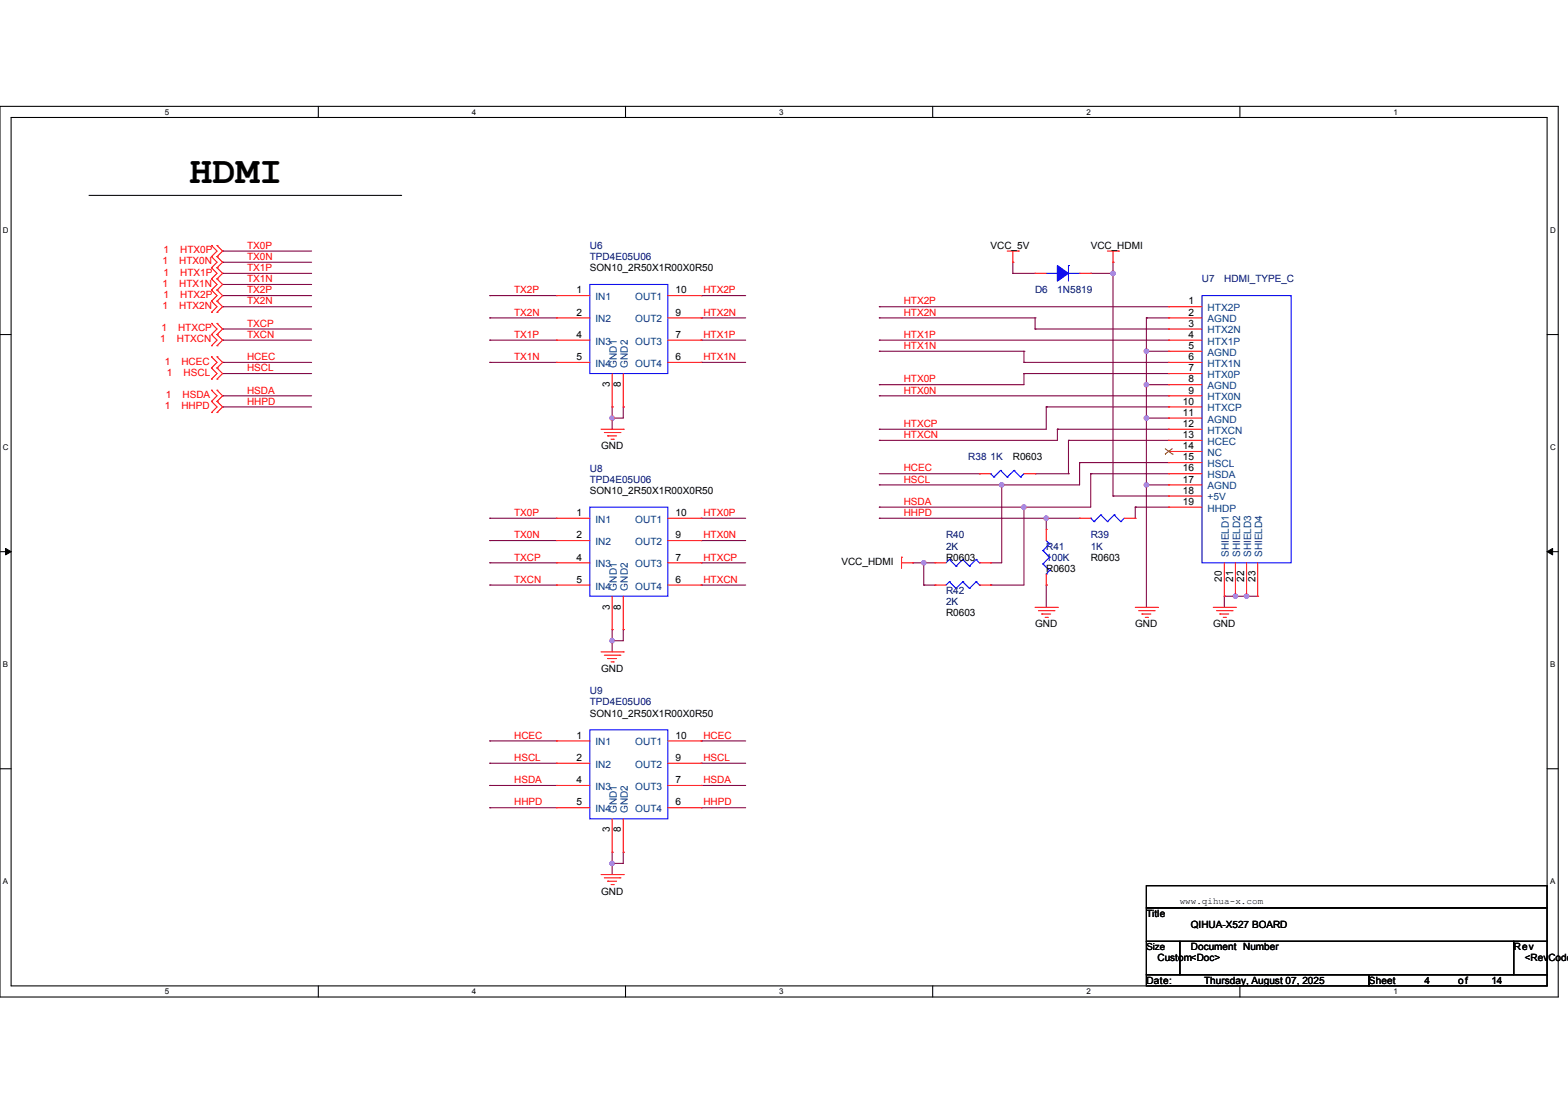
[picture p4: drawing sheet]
<svg xmlns="http://www.w3.org/2000/svg" width="297mm" height="210mm" viewBox="0 0 297 210" stroke-linecap="round" stroke-linejoin="round" font-family="sans-serif">
<path d="M0 20.1h295.1v168.7h-295.1zM2.1 22.2h290.9v164.5h-290.9z" fill="none" stroke="#000" stroke-width=".2"/>
<g fill="#fff">
<path d="M31.2 20.4h.8v1.6h-.8z"/>
<path d="M31.2 186.9h.8v1.7h-.8z"/>
</g>
<path d="M60.3 20.1v2.1M60.3 186.7v2.1" fill="none" stroke="#000" stroke-width=".2"/>
<g fill="#fff">
<path d="M89.4 20.4h.8v1.6h-.8z"/>
<path d="M89.4 186.9h.8v1.7h-.8z"/>
</g>
<path d="M118.5 20.1v2.1M118.5 186.7v2.1" fill="none" stroke="#000" stroke-width=".2"/>
<g fill="#fff">
<path d="M147.6 20.4h.8v1.6h-.8z"/>
<path d="M147.6 186.9h.8v1.7h-.8z"/>
</g>
<path d="M176.7 20.1v2.1M176.7 186.7v2.1" fill="none" stroke="#000" stroke-width=".2"/>
<g fill="#fff">
<path d="M205.8 20.4h.8v1.6h-.8z"/>
<path d="M205.8 186.9h.8v1.7h-.8z"/>
</g>
<path d="M234.9 20.1v2.1M234.9 186.7v2.1" fill="none" stroke="#000" stroke-width=".2"/>
<g fill="#fff">
<path d="M263.9 20.4h.9v1.6h-.9z"/>
<path d="M263.9 186.9h.9v1.7h-.9z"/>
<path d="M.5 42.8h1.1v1.7h-1.1z"/>
<path d="M293.6 42.8h1.1v1.7h-1.1z"/>
<path d="M.5 83.9h1.1v1.7h-1.1z"/>
<path d="M293.6 83.9h1.1v1.7h-1.1z"/>
</g>
<path d="M0 63.4h2.1M293 63.4h2.1" fill="none" stroke="#000" stroke-width=".2"/>
<g fill="#fff">
<path d="M.5 125h1v1.7h-1z"/>
<path d="M293.6 125h1v1.7h-1z"/>
</g>
<path d="M0 104.5h2.1M293 104.5h2.1" fill="none" stroke="#000" stroke-width=".2"/>
<path d="M1.1 103.9l1 .6-1 .6zM293 104.5l1.1-.6v1.2z" fill="#000" stroke="#000" stroke-width=".19"/>
<g fill="#fff">
<path d="M.5 166.1h1v1.7h-1z"/>
<path d="M293.5 166.1h1.1v1.7h-1.1z"/>
</g>
<path d="M16.9 37h59M75.9 37h.1M0 145.6h2.1M293 145.6h2.1M217.1 167.7h75.9v4.2h-75.9zM217.1 171.9h75.9v6.4h-75.9zM217.1 178.3h6.4v6.3h-6.4zM223.5 178.3h63.2v6.3h-63.2zM286.7 178.3h6.3v6.3h-6.3zM217.1 184.6h42.2v2.1h-42.2zM259.3 184.6h33.7v2.1h-33.7z" fill="none" stroke="#000" stroke-width=".2"/>
<g fill="none" stroke="#800040" stroke-width=".2">
<path d="M42.2 47.5h.1M42.2 51.8h.1M42.2 56h.1M42.2 53.9h.1M42.2 58.1h.1M42.2 49.7h.1M42.2 47.5h16.8M42.2 51.8h16.8M42.2 56h16.8M42.2 53.9h16.8M42.2 58.1h16.8M42.2 49.7h16.8"/>
<path d="M92.8 56h.1M92.8 56h12.6M132.8 56h.1M132.8 56h8.4M166.5 58.1h.1M166.5 58.1h54.9M191.8 51.8h.1M191.8 49.7h.1M191.8 51.8h4.3M191.8 49.7v2.1M206.6 51.8h.1M206.6 51.8h4.2"/>
<path d="M210.8 51.8h.1M210.8 49.7h.1M210.8 49.7v44.2M42.2 70.7h.1M42.2 68.6h.1M42.2 75h.1M42.2 77.1h.1M42.2 62.3h.1M42.2 64.4h.1M42.2 70.7h16.8M42.2 68.6h16.8M42.2 75h16.8"/>
<path d="M42.2 77.1h16.8M42.2 62.3h16.8M42.2 64.4h16.8M92.8 60.2h.1M92.8 64.4h.1M92.8 68.6h.1M92.8 68.6h12.6M92.8 64.4h12.6M92.8 60.2h12.6M116 77.1h.1M116 79.2h.1M116 77.1v4.2"/>
<path d="M118.1 77.1h.1M118.1 77.1v2.1h-2.1M132.8 60.2h.1M132.8 64.4h.1M132.8 68.6h.1M132.8 68.6h8.4M132.8 64.4h8.4M132.8 60.2h8.4M166.5 60.2h.1M166.5 72.8h.1M166.5 66.5h.1M166.5 64.4h.1"/>
<path d="M166.5 75h.1M166.5 75h54.9M166.5 64.4h54.9M166.5 60.2h29.6M166.5 66.5h27.5M194 70.7h.1M194 66.5h.1M194 68.6h.1M194 70.7h27.4M194 68.6h27.4M194 66.5v2.1M194 70.7v2.1h-27.5"/>
<path d="M196.1 62.3h.1M196.1 60.2h.1M196.1 62.3h25.3M196.1 60.2v2.1M198.2 77.1h.1M198.2 77.1h23.2M198.2 77.1v4.2h-31.7M217.1 60.2h.1M217.1 79.2h.1M217.1 72.8h.1M217.1 66.5h.1M217.1 60.2h4.3"/>
<path d="M217.1 60.2v54.8M217.1 79.2h4.3M217.1 72.8h4.3M217.1 66.5h4.3M92.8 98.1h.1M92.8 98.1h12.6M132.8 98.1h.1M132.8 98.1h8.4M166.5 91.8h.1M166.5 96h.1M166.5 81.3h.1M166.5 83.4h.1"/>
<path d="M166.5 98.1h.1M166.5 89.7h19M166.5 98.1h38M185.5 89.7h.1M189.7 91.8h.1M189.7 91.8v14.8h-2.1M194 96h.1M194 96v14.8h-6.4M196.1 89.7h.1M196.1 89.7h6.3M198.2 98.1h.1M198.2 98.1v2.1"/>
<path d="M200.3 81.3h.1M200.3 81.3v2.1h-33.8M200.3 81.3h21.1M202.4 83.4h.1M202.4 89.7h.1M202.4 83.4h19M202.4 83.4v6.3M204.5 87.6h.1M204.5 87.6h16.9M204.5 87.6v4.2h-38M206.6 89.7h.1M206.6 89.7v6.3h-40.1"/>
<path d="M206.6 89.7h14.8M210.8 93.9h.1M210.8 93.9h10.6M215 96h.1M215 96h6.4M215 96v2.1M217.1 91.8h.1M217.1 91.8h4.3M92.8 102.4h.1M92.8 106.6h.1M92.8 110.8h.1M92.8 106.6h12.6"/>
<path d="M92.8 110.8h12.6M92.8 102.4h12.6M116 119.2h.1M116 119.2v4.2M118.1 119.2h.1M118.1 119.2v2.1h-2.1M132.8 106.6h.1M132.8 102.4h.1M132.8 110.8h.1M132.8 106.6h8.4M132.8 110.8h8.4M132.8 102.4h8.4"/>
<path d="M172.9 106.6h.1M172.9 106.6h4.2M175 110.8h.1M175 106.6h.1M175 110.8h2.1M175 106.6v4.2M187.6 106.6h.1M187.6 110.8h.1M198.2 110.8h.1M198.2 110.8v4.2M231.9 112.9h.1M231.9 112.9h6.3"/>
<path d="M231.9 112.9v2.1M234 112.9h.1M236.1 112.9h.1M116 121.3h.1M92.8 140.3h.1M92.8 148.7h.1M92.8 144.5h.1M92.8 153h.1M92.8 140.3h12.6M92.8 148.7h12.6M92.8 144.5h12.6M92.8 153h12.6"/>
<path d="M132.8 140.3h.1M132.8 148.7h.1M132.8 144.5h.1M132.8 153h.1M132.8 140.3h8.4M132.8 148.7h8.4M132.8 144.5h8.4M132.8 153h8.4M116 161.4h.1M116 163.5h.1M116 161.4v4.2M118.1 161.4h.1"/>
<path d="M118.1 161.4v2.1h-2.1"/>
</g>
<g fill="#f0f" stroke="#f0f" stroke-width=".2">
<circle cx="217.1" cy="66.5" r=".42"/>
<circle cx="217.1" cy="91.8" r=".41"/>
<circle cx="217.1" cy="72.8" r=".42"/>
<circle cx="234" cy="112.9" r=".42"/>
<circle cx="236.1" cy="112.9" r=".42"/>
<circle cx="198.2" cy="98.1" r=".42"/>
<circle cx="193.9" cy="96" r=".42"/>
<circle cx="189.7" cy="91.8" r=".42"/>
<circle cx="175" cy="106.6" r=".42"/>
<circle cx="210.8" cy="51.8" r=".42"/>
<circle cx="217.1" cy="79.2" r=".41"/>
<circle cx="115.9" cy="163.5" r=".42"/>
<circle cx="115.9" cy="121.3" r=".42"/>
<circle cx="115.9" cy="79.2" r=".42"/>
</g>
<g fill="none" stroke="#f00" stroke-width=".2">
<path d="M40.1 50.7h.1M40.1 52.8h.1M40.1 46.5h.1M40.1 48.6h.1M40.1 57h.1M40.1 59.1h.1M40.1 54.9h.1M40.1 50.7l1 1.1-1 1M40.1 46.5l1 1-1 1.1M40.1 57l1 1.1-1 1M40.1 48.6l1 1.1-1 1M40.1 52.8l1 1.1-1 1"/>
<path d="M40.1 54.9l1 1.1-1 1M41.1 52.8h.1M41.1 50.7h.1M41.1 48.6h.1M41.1 46.5h.1M41.1 59.1h.1M41.1 57h.1M41.1 54.9h.1M41.1 50.7l1.1 1.1-1.1 1M41.1 46.5l1.1 1-1.1 1.1M41.1 57l1.1 1.1-1.1 1M41.1 48.6l1.1 1.1-1.1 1"/>
<path d="M41.1 52.8l1.1 1.1-1.1 1M41.1 54.9l1.1 1.1-1.1 1M105.4 56h.1M105.4 56h6.3M126.5 56h6.3M132.8 56h.1M190.8 47.5h2.1M191.8 49.7h.1M191.8 47.5v2.2M192.9 47.5h.1M196.1 51.8h.1M196.1 51.8h2.1"/>
<path d="M204.5 51.8h2.1M206.6 51.8h.1M209.8 47.5h2.1M210.8 49.7h.1M210.8 47.5v2.2M211.9 47.5h.1M221.4 58.1h.1M221.4 58.1h6.3M40.1 67.6h.1M40.1 69.7h.1M40.1 71.8h.1M40.1 73.9h.1"/>
<path d="M40.1 76h.1M40.1 63.4h.1M40.1 65.5h.1M40.1 78.1h.1M40.1 61.2h.1M40.1 67.6l1 1-1 1.1M40.1 69.7l1 1-1 1.1M40.1 73.9l1 1.1-1 1M40.1 63.4l1 1-1 1.1M40.1 76l1 1.1-1 1M40.1 61.2l1 1.1-1 1.1M41.1 69.7h.1"/>
<path d="M41.1 67.6h.1M41.1 71.8h.1M41.1 76h.1M41.1 73.9h.1M41.1 65.5h.1M41.1 63.4h.1M41.1 78.1h.1M41.1 61.2h.1M41.1 67.6l1.1 1-1.1 1.1M41.1 69.7l1.1 1-1.1 1.1M41.1 73.9l1.1 1.1-1.1 1M41.1 63.4l1.1 1-1.1 1.1"/>
<path d="M41.1 76l1.1 1.1-1.1 1M41.1 61.2l1.1 1.1-1.1 1.1M105.4 60.2h.1M105.4 64.4h.1M105.4 68.6h.1M105.4 60.2h6.3M105.4 64.4h6.3M105.4 68.6h6.3M116 77.1h.1M116 70.7v6.4M118.1 77.1h.1M118.1 70.7v6.4"/>
<path d="M126.5 60.2h6.3M126.5 64.4h6.3M126.5 68.6h6.3M132.8 68.6h.1M132.8 64.4h.1M132.8 60.2h.1M221.4 60.2h.1M221.4 62.3h.1M221.4 64.4h.1M221.4 66.5h.1M221.4 68.6h.1M221.4 70.7h.1"/>
<path d="M221.4 72.8h.1M221.4 75h.1M221.4 77.1h.1M221.4 79.2h.1M221.4 60.2h6.3M221.4 62.3h6.3M221.4 64.4h6.3M221.4 66.5h6.3M221.4 68.6h6.3M221.4 70.7h6.3M221.4 72.8h6.3M221.4 75h6.3"/>
<path d="M221.4 77.1h6.3M221.4 79.2h6.3M105.4 98.1h.1M105.4 98.1h6.3M113.8 81.3h4.3M114.5 81.9h2.9M115.1 82.5h.1M115.1 82.5h1.7M115.7 83.2h.5M116.2 83.2h.1M117.4 81.9h.1M118.1 81.3h.1"/>
<path d="M126.5 98.1h6.3M132.8 98.1h.1M185.5 89.7h.1M185.5 89.7h2.1M194 89.7h2.1M196.1 89.7h.1M204.5 98.1h.1M204.5 98.1h2.1M212.9 98.1h2.1M215 98.1h.1M221.4 81.3h.1M221.4 83.4h.1"/>
<path d="M221.4 85.5h.1M221.4 87.6h.1M221.4 89.7h.1M221.4 91.8h.1M221.4 93.9h.1M221.4 96h.1M221.4 81.3h6.3M221.4 83.4h6.3M221.4 85.5h6.3M221.4 87.6h6.3M221.4 89.7h6.3M221.4 91.8h6.3"/>
<path d="M221.4 93.9h6.3M221.4 96h6.3M105.4 102.4h.1M105.4 106.6h.1M105.4 110.8h.1M105.4 106.6h6.3M105.4 110.8h6.3M105.4 102.4h6.3M116 119.2h.1M116 112.9v6.3M118.1 119.2h.1M118.1 112.9v6.3"/>
<path d="M126.5 106.6h6.3M126.5 110.8h6.3M126.5 102.4h6.3M132.8 110.8h.1M132.8 106.6h.1M132.8 102.4h.1M170.8 105.5h.1M170.8 106.6h2.1M170.8 105.5v2.1M172.9 106.6h.1M177.1 106.6h.1M177.1 110.8h.1"/>
<path d="M177.1 106.6h2.1M177.1 110.8h2.1M185.5 106.6h2.1M185.5 110.8h2.1M187.6 106.6h.1M187.6 110.8h.1M196.1 115h4.2M196.7 115.6h2.9M197.3 116.3h.1M197.3 116.3h1.7M198 116.9h.4M198.2 100.2h.1"/>
<path d="M198.2 110.8h.1M198.2 100.2v2.2M198.2 108.7v2.1M198.4 116.9h.1M199.6 115.6h.1M200.3 115h.1M215 115h4.3M215.7 115.6h2.9M216.3 116.3h.1M216.3 116.3h1.7M216.9 116.9h.4M217.3 116.9h.1"/>
<path d="M218.6 115.6h.1M219.3 115h.1M229.8 115h4.2M230.4 115.6h3M231.1 116.3h.1M231.1 116.3h1.6M231.7 116.9h.4M231.9 112.9h.1M231.9 106.6v6.3M232.1 116.9h.1M233.4 115.6h.1M234 115h.1"/>
<path d="M234 112.9h.1M234 106.6v6.3M236.1 112.9h.1M236.1 106.6v6.3M238.2 112.9h.1M238.2 106.6v6.3M113.8 123.4h4.3M114.5 124.1h2.9M115.1 124.7h.1M115.1 124.7h1.7M115.7 125.3h.5M116.2 125.3h.1"/>
<path d="M117.4 124.1h.1M118.1 123.4h.1M105.4 140.3h.1M105.4 144.5h.1M105.4 148.7h.1M105.4 153h.1M105.4 140.3h6.3M105.4 144.5h6.3M105.4 148.7h6.3M105.4 153h6.3M116 155.1v6.3M118.1 155.1v6.3"/>
<path d="M126.5 140.3h6.3M126.5 144.5h6.3M126.5 148.7h6.3M126.5 153h6.3M132.8 153h.1M132.8 148.7h.1M132.8 144.5h.1M132.8 140.3h.1M113.8 165.6h4.3M114.5 166.2h2.9M115.1 166.9h.1M115.1 166.9h1.7"/>
<path d="M115.7 167.5h.5M116 161.4h.1M116.2 167.5h.1M117.4 166.2h.1M118.1 165.6h.1M118.1 161.4h.1"/>
</g>
<g fill="none" stroke="#00f" stroke-width=".2">
<path d="M111.7 53.9h14.8v16.8h-14.8zM198.2 51.8h2.1M200.3 51.8h.1M202.4 50.3h.1M202.4 50.3v2.9M202.4 51.8h2.1M204.5 51.8h.1M227.7 56h16.8v50.6h-16.8zM111.7 96h14.8v16.9h-14.8zM187.6 89.7h.1M187.6 89.7l.7 .6M188.3 90.3h.1"/>
<path d="M189.5 89.1h.1M189.5 89.1l1.3 1.2M189.5 89.1l-1.2 1.2M190.8 90.3h.1M192.1 89.1h.1M192.1 89.1l1.2 1.2M192.1 89.1l-1.3 1.2M193.3 90.3h.1M194 89.7l-.7 .6M206.6 98.1h.1M206.6 98.1l.6 .7M207.2 98.8h.1"/>
<path d="M208.5 97.5h.1M208.5 97.5l1.3 1.3M208.5 97.5l-1.3 1.3M209.8 98.8h.1M211 97.5h.1M211 97.5l1.3 1.3M211 97.5l-1.2 1.3M212.3 98.8h.1M212.9 98.1l-.6 .7M179.8 105.9h.1M179.8 110.2h.1M179.8 105.9l-.6 .7"/>
<path d="M179.8 105.9l1.3 1.3M179.8 110.2l-.6 .6M179.8 110.2l1.3 1.2M181.1 107.2h.1M181.1 111.4h.1M182.4 105.9h.1M182.4 110.2h.1M182.4 105.9l-1.3 1.3M182.4 105.9l1.2 1.3M182.4 110.2l-1.3 1.2M182.4 110.2l1.2 1.2M183.6 107.2h.1"/>
<path d="M183.6 111.4h.1M184.9 105.9h.1M184.9 110.2h.1M184.9 105.9l-1.3 1.3M184.9 105.9l.6 .7M184.9 110.2l-1.3 1.2M184.9 110.2l.6 .6M185.5 106.6h.1M185.5 110.8h.1M197.5 104.3h.1M197.5 106.8h.1M197.5 104.3l1.3 1.2"/>
<path d="M197.5 106.8l1.3 1.2M198.2 108.7h.1M198.2 102.4l.6 .6M198.8 103h.1M198.8 105.5h.1M198.8 108h.1M198.8 103l-1.3 1.3M198.8 105.5l-1.3 1.3M198.8 108l-.6 .7M111.7 138.2h14.8v16.9h-14.8z"/>
</g>
<path d="M200.3 50.3l2.1 1.5-2.1 1.4z" fill-rule="evenodd" fill="#00f" stroke="#00f" stroke-width=".2"/>
<path d="M220.7 86h.1M220.7 84.9l1.4 1.1M222.1 86h.1M222.1 84.9l-1.4 1.1" fill="none" stroke="#804000" stroke-width=".19"/>
<text font-size="7.4" x="35.8" y="34.7">HDMI</text>
<g font-size="1.9" fill="#f00">
<text x="31" y="48">1</text>
<text x="34.2" y="48">HTX0P</text>
<text x="46.8" y="47.1">TX0P</text>
<text x="30.8" y="50.1">1</text>
<text x="31" y="52.2">1</text>
<text x="33.9" y="50.1">HTX0N</text>
<text x="34.2" y="52.2">HTX1P</text>
<text x="46.8" y="51.3">TX1P</text>
<text x="46.8" y="53.4">TX1N</text>
<text x="46.8" y="49.2">TX0N</text>
<text x="30.8" y="58.5">1</text>
<text x="30.8" y="54.3">1</text>
<text x="31" y="56.4">1</text>
<text x="33.9" y="58.5">HTX2N</text>
<text x="33.9" y="54.3">HTX1N</text>
<text x="34.2" y="56.4">HTX2P</text>
<text x="46.8" y="55.6">TX2P</text>
<text x="46.8" y="57.7">TX2N</text>
<text x="97.4" y="55.6">TX2P</text>
<text x="97.4" y="59.8">TX2N</text>
<text x="133.2" y="55.6">HTX2P</text>
<text x="133.2" y="59.8">HTX2N</text>
<text x="171.2" y="59.8">HTX2N</text>
<text x="171.2" y="57.7">HTX2P</text>
<text x="30.4" y="64.8">1</text>
<text x="30.6" y="62.7">1</text>
<text x="33.5" y="64.8">HTXCN</text>
<text x="33.7" y="62.7">HTXCP</text>
<text x="46.8" y="61.9">TXCP</text>
<text x="46.8" y="64">TXCN</text>
<text x="97.4" y="64">TX1P</text>
<text x="133.2" y="64">HTX1P</text>
<text x="171.2" y="64">HTX1P</text>
<text x="31.2" y="69.1">1</text>
<text x="31.6" y="71.2">1</text>
<text x="34.4" y="69.1">HCEC</text>
<text x="34.8" y="71.2">HSCL</text>
<text x="46.8" y="70.3">HSCL</text>
<text x="46.8" y="68.2">HCEC</text>
<text x="97.4" y="68.2">TX1N</text>
<text x="133.2" y="68.2">HTX1N</text>
<text x="171.2" y="66.1">HTX1N</text>
<text x="31.2" y="77.5">1</text>
<text x="31.4" y="75.4">1</text>
<text x="34.4" y="77.5">HHPD</text>
<text x="34.6" y="75.4">HSDA</text>
<text x="46.8" y="74.5">HSDA</text>
<text x="46.8" y="76.6">HHPD</text>
<text x="171.2" y="72.4">HTX0P</text>
<text x="171.2" y="74.5">HTX0N</text>
<text x="171.2" y="80.9">HTXCP</text>
<text x="171.2" y="83">HTXCN</text>
<text x="171.2" y="89.3">HCEC</text>
<text x="171.2" y="91.4">HSCL</text>
<text x="171.2" y="95.6">HSDA</text>
<text x="97.4" y="97.7">TX0P</text>
<text x="97.4" y="101.9">TX0N</text>
<text x="133.2" y="97.7">HTX0P</text>
<text x="133.2" y="101.9">HTX0N</text>
<text x="171.2" y="97.7">HHPD</text>
<text x="97.4" y="106.1">TXCP</text>
<text x="133.2" y="106.1">HTXCP</text>
<text x="97.4" y="110.4">TXCN</text>
<text x="133.2" y="110.4">HTXCN</text>
<text x="97.4" y="139.9">HCEC</text>
<text x="133.2" y="139.9">HCEC</text>
<text x="97.4" y="148.3">HSDA</text>
<text x="97.4" y="144.1">HSCL</text>
<text x="133.2" y="148.3">HSDA</text>
<text x="133.2" y="144.1">HSCL</text>
<text x="97.4" y="152.5">HHPD</text>
<text x="133.2" y="152.5">HHPD</text>
</g>
<g font-size="1.9" fill="#000080">
<text x="111.7" y="47.1">U6</text>
<text x="111.7" y="49.2">TPD4E05U06</text>
<text x="227.7" y="53.5">U7</text>
<text x="231.9" y="53.5">HDMI_TYPE_C</text>
<text x="196" y="55.6">D6</text>
<text x="200.3" y="55.6">1N5819</text>
<text x="111.7" y="89.3">U8</text>
<text x="183.4" y="87.2">R38</text>
<text x="187.6" y="87.2">1K</text>
<text x="111.7" y="91.4">TPD4E05U06</text>
<text x="179.2" y="101.9">R40</text>
<text x="206.6" y="101.9">R39</text>
<text x="179.2" y="104.1">2K</text>
<text x="198.2" y="104.1">R41</text>
<text x="198.2" y="106.2">100K</text>
<text x="206.6" y="104.1">1K</text>
<text x="179.2" y="112.5">R42</text>
<text x="179.2" y="114.6">2K</text>
<text x="111.7" y="131.5">U9</text>
<text x="111.7" y="133.6">TPD4E05U06</text>
</g>
<g font-size="1.9">
<text x="187.6" y="47.1">VCC_5V</text>
<text x="206.6" y="47.1">VCC_HDMI</text>
<text x="111.7" y="51.4">SON10_2R50X1R00X0R50</text>
<text x="109.2" y="55.5">1</text>
<text x="109.2" y="59.8">2</text>
<text x="128" y="59.8">9</text>
<text x="128" y="55.5">10</text>
<text x="225.1" y="57.6">1</text>
<text x="225.1" y="59.8">2</text>
<text x="109.2" y="64">4</text>
<text x="128" y="64">7</text>
<text x="225.1" y="61.9">3</text>
<text x="225.1" y="64">4</text>
<text x="109.2" y="68.2">5</text>
<text x="128" y="68.2">6</text>
<text x="225.1" y="66.1">5</text>
<text x="225.1" y="68.2">6</text>
<text x="225.1" y="70.3">7</text>
<text x="115.5" y="73.3" transform="rotate(-90 115.5 73.3)">3</text>
<text x="117.6" y="73.3" transform="rotate(-90 117.6 73.3)">8</text>
<text x="224.1" y="76.6">10</text>
<text x="225.1" y="72.4">8</text>
<text x="225.1" y="74.5">9</text>
<text x="224.1" y="78.7">11</text>
<text x="224.1" y="80.8">12</text>
<text x="224.1" y="83">13</text>
<text x="113.8" y="85.1">GND</text>
<text x="191.8" y="87.2">R0603</text>
<text x="224.1" y="85.1">14</text>
<text x="224.1" y="87.2">15</text>
<text x="224.1" y="89.3">16</text>
<text x="111.7" y="93.5">SON10_2R50X1R00X0R50</text>
<text x="224.1" y="91.4">17</text>
<text x="224.1" y="93.5">18</text>
<text x="224.1" y="95.6">19</text>
<text x="109.2" y="97.7">1</text>
<text x="109.2" y="101.9">2</text>
<text x="128" y="101.9">9</text>
<text x="128" y="97.7">10</text>
<text x="109.2" y="106.1">4</text>
<text x="128" y="106.1">7</text>
<text x="159.4" y="107">VCC_HDMI</text>
<text x="179.2" y="106.2">R0603</text>
<text x="206.6" y="106.2">R0603</text>
<text x="109.2" y="110.4">5</text>
<text x="128" y="110.4">6</text>
<text x="198.2" y="108.3">R0603</text>
<text x="231.5" y="110.2" transform="rotate(-90 231.5 110.2)">20</text>
<text x="233.6" y="110.2" transform="rotate(-90 233.6 110.2)">21</text>
<text x="235.7" y="110.2" transform="rotate(-90 235.7 110.2)">22</text>
<text x="237.8" y="110.2" transform="rotate(-90 237.8 110.2)">23</text>
<text x="115.5" y="115.4" transform="rotate(-90 115.5 115.4)">3</text>
<text x="117.6" y="115.4" transform="rotate(-90 117.6 115.4)">8</text>
<text x="179.2" y="116.7">R0603</text>
<text x="196" y="118.8">GND</text>
<text x="215" y="118.8">GND</text>
<text x="229.8" y="118.8">GND</text>
<text x="113.8" y="127.2">GND</text>
<text x="111.7" y="135.7">SON10_2R50X1R00X0R50</text>
<text x="109.2" y="139.9">1</text>
<text x="128" y="139.9">10</text>
<text x="109.2" y="144.1">2</text>
<text x="109.2" y="148.3">4</text>
<text x="128" y="148.3">7</text>
<text x="128" y="144.1">9</text>
<text x="109.2" y="152.5">5</text>
<text x="128" y="152.5">6</text>
<text x="115.5" y="157.6" transform="rotate(-90 115.5 157.6)">3</text>
<text x="117.6" y="157.6" transform="rotate(-90 117.6 157.6)">8</text>
<text x="113.8" y="169.4">GND</text>
<text x="217.1" y="173.6">Title</text>
<text x="225.6" y="175.7">QIHUA-X527 BOARD</text>
<text x="225.6" y="179.9">Document Number</text>
<text x="286.7" y="179.9">Rev</text>
<text x="219.2" y="182.1">Custom&lt;Doc&gt;</text>
<text x="288.8" y="182.1">&lt;RevCode&gt;</text>
<text x="217.1" y="186.3">Date:</text>
<text x="228.1" y="186.3">Thursday, August 07, 2025</text>
<text x="259.3" y="186.3">Sheet</text>
<text x="269.8" y="186.3">4</text>
<text x="276.2" y="186.3">of</text>
<text x="282.5" y="186.3">14</text>
</g>
<g font-size="1.9" fill="#004080">
<text x="112.8" y="56.8">IN1</text>
<text x="120.3" y="56.8">OUT1</text>
<text x="228.7" y="58.9">HTX2P</text>
<text x="112.8" y="61">IN2</text>
<text x="112.8" y="65.3">IN3</text>
<text x="120.3" y="65.3">OUT3</text>
<text x="120.3" y="61">OUT2</text>
<text x="228.7" y="61">AGND</text>
<text x="228.7" y="63.2">HTX2N</text>
<text x="228.7" y="65.3">HTX1P</text>
<text x="112.8" y="69.5">IN4</text>
<text x="116.8" y="69.7" transform="rotate(-90 116.8 69.7)">GND1</text>
<text x="118.9" y="69.7" transform="rotate(-90 118.9 69.7)">GND2</text>
<text x="120.3" y="69.5">OUT4</text>
<text x="228.7" y="67.4">AGND</text>
<text x="228.7" y="69.5">HTX1N</text>
<text x="228.7" y="71.6">HTX0P</text>
<text x="228.7" y="73.7">AGND</text>
<text x="228.7" y="75.8">HTX0N</text>
<text x="228.7" y="77.9">HTXCP</text>
<text x="228.7" y="80">AGND</text>
<text x="228.7" y="82.1">HTXCN</text>
<text x="228.7" y="84.2">HCEC</text>
<text x="228.7" y="86.3">NC</text>
<text x="228.7" y="88.4">HSCL</text>
<text x="228.7" y="90.6">HSDA</text>
<text x="228.7" y="92.7">AGND</text>
<text x="228.7" y="94.8">+5V</text>
<text x="112.8" y="99">IN1</text>
<text x="120.3" y="99">OUT1</text>
<text x="228.7" y="96.9">HHDP</text>
<text x="112.8" y="103.2">IN2</text>
<text x="112.8" y="107.4">IN3</text>
<text x="120.3" y="107.4">OUT3</text>
<text x="120.3" y="103.2">OUT2</text>
<text x="232.8" y="105.5" transform="rotate(-90 232.8 105.5)">SHIELD1</text>
<text x="234.9" y="105.5" transform="rotate(-90 234.9 105.5)">SHIELD2</text>
<text x="237" y="105.5" transform="rotate(-90 237 105.5)">SHIELD3</text>
<text x="239.1" y="105.5" transform="rotate(-90 239.1 105.5)">SHIELD4</text>
<text x="112.8" y="111.6">IN4</text>
<text x="116.8" y="111.8" transform="rotate(-90 116.8 111.8)">GND1</text>
<text x="118.9" y="111.8" transform="rotate(-90 118.9 111.8)">GND2</text>
<text x="120.3" y="111.6">OUT4</text>
<text x="112.8" y="141.1">IN1</text>
<text x="120.3" y="141.1">OUT1</text>
<text x="112.8" y="145.4">IN2</text>
<text x="112.8" y="149.6">IN3</text>
<text x="120.3" y="149.6">OUT3</text>
<text x="120.3" y="145.4">OUT2</text>
<text x="112.8" y="153.8">IN4</text>
<text x="116.8" y="154" transform="rotate(-90 116.8 154)">GND1</text>
<text x="118.9" y="154" transform="rotate(-90 118.9 154)">GND2</text>
<text x="120.3" y="153.8">OUT4</text>
</g>
<text font-size="1.8" x="217.1" y="179.9">Size</text>
<text font-size="1.7" x="223.5" y="171.2">www.qihua-x.com</text>
<g font-size="1.5">
<text x="31.2" y="21.7">5</text>
<text x="89.4" y="21.7">4</text>
<text x="147.6" y="21.7">3</text>
<text x="205.8" y="21.7">2</text>
<text x="264" y="21.7">1</text>
<text x=".5" y="44.1">D</text>
<text x="293.6" y="44.1">D</text>
<text x=".5" y="85.2">C</text>
<text x="293.6" y="85.2">C</text>
<text x=".5" y="126.4">B</text>
<text x="293.6" y="126.4">B</text>
<text x=".5" y="167.5">A</text>
<text x="293.6" y="167.5">A</text>
<text x="31.2" y="188.3">5</text>
<text x="89.4" y="188.3">4</text>
<text x="147.6" y="188.3">3</text>
<text x="205.8" y="188.3">2</text>
<text x="264" y="188.3">1</text>
</g>
</svg>
